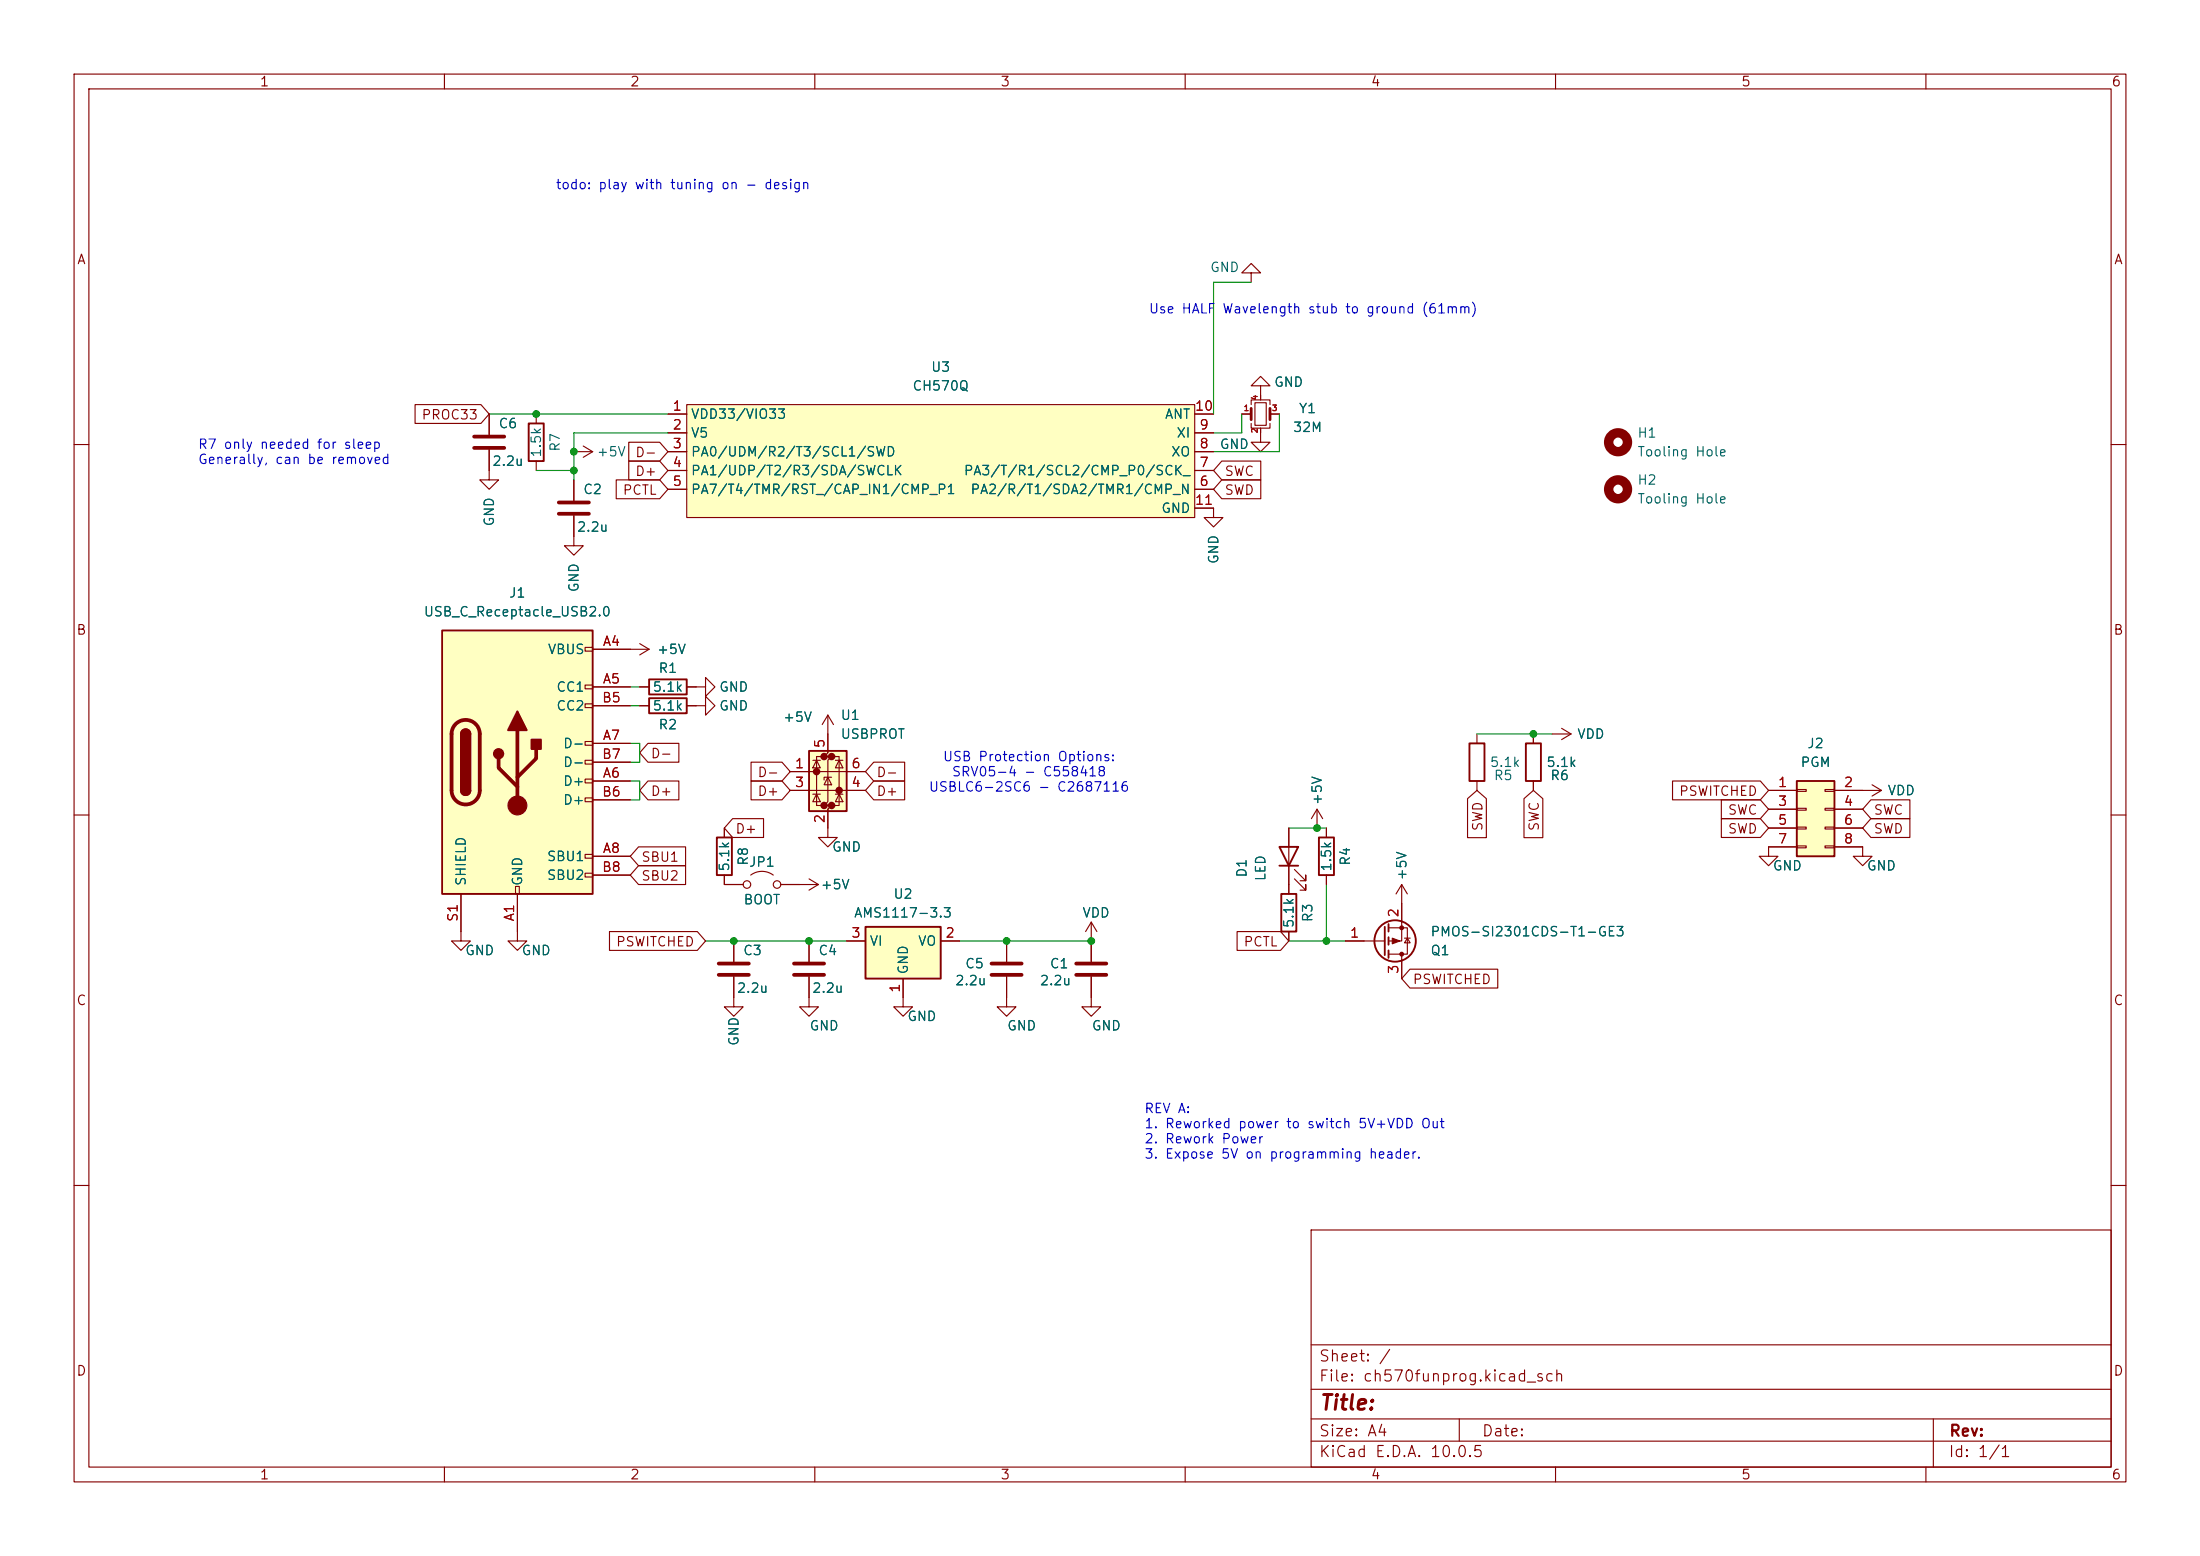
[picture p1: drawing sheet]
<svg xmlns="http://www.w3.org/2000/svg" width="297mm" height="210mm" viewBox="0 0 297 210" stroke-linecap="round" stroke-linejoin="round" font-family="sans-serif">
<g fill="none" stroke="#840000" stroke-width=".15">
<path d="M10 10h277v190h-277zM12 12h273v186h-273zM60 10v2M110 10v2M160 10v2M210 10v2M260 10v2M10 60h2M285 60h2M10 110h2M285 110h2M99.1 134.6v1.3h1.2l-1.2 1.3-1.3-1.3h1.3"/>
<path d="M10 160h2M177 166h108v32h-108zM285 160h2M60 198v2M110 198v2M160 198v2M177 194.5h108M177 191.5h108M177 187.5h108M177 181.5h108M197 191.5v3M210 198v2"/>
<path d="M260 198v2M261 191.5v6.5"/>
</g>
<path d="M109.2 101.3h5.1v8.2h-5.1z" fill="#ffffc2"/>
<g fill="#840000" stroke="#840000" stroke-width=".51">
<circle cx="110.2" cy="104.1" r=".25"/>
<circle cx="111.3" cy="102.1" r=".25"/>
<circle cx="111.3" cy="108.7" r=".25"/>
<circle cx="112.3" cy="102.1" r=".25"/>
<circle cx="112.3" cy="108.7" r=".25"/>
<circle cx="113.3" cy="106.7" r=".25"/>
</g>
<g fill="none" stroke="#840000" stroke-width=".15">
<path d="M86.4 95.3h1.2M92.7 95.3h2.5v-1.3l1.3 1.3-1.3 1.2v-1.2M111.8 96.5v5.1l-.5 .5h1l-.5 .5v5.6l-.5 .5h1l-.5 .5v3.8h1.2l-1.2 1.3-1.3-1.3h1.3M111.8 96.5l-.8 1.3M111.8 96.5l.7 1.3M97.8 118.1v1.3h2.5M97.8 111.8v1.2M101.3 118.1a2.54 2.54 0 0 1 3.1 0M105.4 119.4h2.5M106.7 104.1h10.1M106.7 106.7h10.1M109.7 107.2h1"/>
<path d="M109.7 102.6h1M110.2 102.6l.5 1h-1zM110.2 107.2l.5 1h-1zM111.3 102.1h-1.1v6.6h1.1M111.8 104.9l.5 1h-1zM112.3 104.9h-1v.4M112.3 102.1h1v6.6h-1M112.8 107.2h1M112.8 102.6h1M113.3 102.6l.5 1h-1zM113.3 107.2l.5 1h-1zM99.1 127v2.8"/>
<path d="M99.1 131.8v2.8M109.2 131.8v4.1h1.3l-1.3 1.3-1.3-1.3h1.3M109.2 127v2.8M121.9 134.6v1.3h1.3l-1.3 1.3-1.3-1.3h1.3M135.9 134.6v1.3h1.3l-1.3 1.3-1.3-1.3h1.3"/>
<circle cx="100.8" cy="119.4" r=".51"/>
<circle cx="104.9" cy="119.4" r=".51"/>
</g>
<path d="M87.6 94.2h5.1v2.1h-5.1zM96.8 113h2v5.1h-2zM109.2 101.3h5.1v8.2h-5.1z" fill="none" stroke="#840000" stroke-width=".25"/>
<path d="M97 131.6h4.1M97 130h4.1M107.2 131.6h4.1M107.2 130h4.1" fill="none" stroke="#840000" stroke-width=".51"/>
<path d="M92.7 54.6h68.6v15.3h-68.6z" fill="#ffffc2"/>
<g fill="none" stroke="#840000" stroke-width=".15">
<path d="M90.2 55.9h2.5M90.2 58.4h2.5M92.7 54.6h68.6v15.3h-68.6zM161.3 55.9h2.5M161.3 58.4h2.5M170.2 58.4v1.3h1.2l-1.2 1.3-1.3-1.3h1.3M90.2 61h2.5M90.2 63.5h2.5M90.2 66h2.5M161.3 68.6h2.5v1.3h1.3l-1.3 1.2-1.2-1.2h1.2M161.3 61h2.5M161.3 63.5h2.5"/>
<path d="M161.3 66h2.5M238.8 114.3v1.3h1.2l-1.2 1.2-1.3-1.2h1.3M147.3 131.8v4.1h1.3l-1.3 1.3-1.3-1.3h1.3M147.3 124.5l-.7 1.2M147.3 124.5l.8 1.2M147.3 124.5v5.3M181.6 127h5.3M187.5 125.2h2.5v3.6h-2.5M189.2 121.9v5.1h-1.7M189.2 128.8v3.3M189.6 126.6h.8M190 126.6l.4 .7h-.8z"/>
</g>
<path d="M145.3 131.6h4.1M145.3 130h4.1" fill="none" stroke="#840000" stroke-width=".51"/>
<g fill="none" stroke="#840000" stroke-width=".25">
<path d="M186.9 125.1v3.8M187.5 124.7v1M187.5 126.5v1M187.5 128.3v1"/>
<circle cx="188.3" cy="127" r="2.79"/>
</g>
<g fill="#840000" stroke="#840000" stroke-width=".15">
<path d="M188 126.6l1 .4-1 .4z"/>
<circle cx="189.2" cy="128.8" r=".25"/>
<circle cx="189.2" cy="125.2" r=".25"/>
</g>
<path d="M242.6 105.4h5v10.2h-5z" fill="#ffffc2"/>
<path d="M178.1 113h2v5.1h-2zM198.4 100.3h2v5.1h-2zM206 100.3h2v5.1h-2zM242.6 105.4h5v10.2h-5z" fill="none" stroke="#840000" stroke-width=".25"/>
<g fill="none" stroke="#840000" stroke-width=".15">
<path d="M199.4 99.1v1.2M207 99.1v1.2M209.5 99.1h2.6M210.8 98.3l1.3 .8M212.1 99.1l-1.3 .7M107.9 119.4h2.6M109.2 118.6l1.3 .8M110.5 119.4l-1.3 .7M177.8 109.2l-.8 1.3M177.8 109.2l.8 1.3M177.8 109.2v2.6M179.1 111.8v1.2"/>
<path d="M179.1 118.1v1.3M189.2 119.4l.8 1.3M189.2 119.4l-.7 1.3M189.2 119.4v2.5M199.4 105.4v1.3M207 105.4v1.3M238.8 106.7h3.8M238.8 109.2h3.8M238.8 111.8h3.8M238.8 114.3h3.8M242.6 106.6h1.2v.2h-1.2zM242.6 109.1h1.2v.2h-1.2z"/>
<path d="M242.6 111.6h1.2v.3h-1.2zM242.6 114.2h1.2v.2h-1.2zM246.4 106.6h1.2v.2h-1.2zM246.4 109.1h1.2v.2h-1.2zM246.4 111.6h1.2v.3h-1.2zM246.4 114.2h1.2v.2h-1.2zM247.6 114.3h3.9v1.3h1.2l-1.2 1.2-1.3-1.2h1.3M247.6 106.7h6.4M247.6 109.2h3.9M247.6 111.8h3.9M252.7 105.9l1.3 .8M254 106.7l-1.3 .7"/>
</g>
<g fill="none" stroke="#840000" stroke-width="1.3">
<circle cx="218.4" cy="59.7" r="1.27"/>
<circle cx="218.4" cy="66" r="1.27"/>
</g>
<path d="M116.8 125.1h10.2v7h-10.2z" fill="#ffffc2"/>
<path d="M116.8 125.1h10.2v7h-10.2z" fill="none" stroke="#840000" stroke-width=".25"/>
<path d="M62.2 125.7v1.3h1.3l-1.3 1.3-1.2-1.3h1.2M69.8 125.7v1.3h1.3l-1.3 1.3-1.2-1.3h1.2M114.3 127h2.5M121.9 132.1v2.5M127 127h2.5M135.9 127v2.8M135.9 131.8v2.8" fill="none" stroke="#840000" stroke-width=".15"/>
<path d="M133.9 131.6h4M133.9 130h4" fill="none" stroke="#840000" stroke-width=".51"/>
<path d="M59.7 85.1h20.3v35.6h-20.3z" fill="#ffffc2"/>
<g fill="none" stroke="#840000" stroke-width=".15">
<path d="M168.9 36.8h1.3l-1.3-1.2-1.3 1.2h1.3v1.3M56 54.6h8.9l1.1 1.3-1.1 1.3h-8.9zM66 55.9v2.8M72.4 55.9v1.3M84.9 59.7h4.2l1.1 1.3-1.1 1.2h-4.2zM90.2 55.9h2.5M90.2 58.4h2.5M161.3 55.9h2.5M161.3 58.4h2.5M167.6 55.9h1.3M168.9 54.6v-.6h2.5v.6M168.9 57.2v.6h2.5v-.6"/>
<path d="M169.4 54.4h1.5v3h-1.5zM170.2 52.1h1.2l-1.2-1.3-1.3 1.3h1.3v1.9M170.2 57.8v.6M171.4 55.9h1.3M66 60.7v4.1h1.3l-1.3 1.2-1.2-1.2h1.2M72.4 62.2v1.3M77.5 69.6v4.1h1.2l-1.2 1.2-1.3-1.2h1.3M77.5 61h2.5M77.5 64.8v2.8M78.7 60.2l1.3 .8M80 61l-1.3 .7M83.2 64.8h5.9l1.1 1.2-1.1 1.3h-5.9z"/>
<path d="M84.9 62.2h4.2l1.1 1.3-1.1 1.3h-4.2zM90.2 61h2.5M90.2 63.5h2.5M90.2 66h2.5M161.3 61h2.5M161.3 63.5h2.5M161.3 66h2.5M161.3 68.6h2.5M164.9 62.2h5.3v2.6h-5.3l-1.1-1.3zM164.9 64.8h5.3v2.5h-5.3l-1.1-1.3zM79 87.4h1v.5h-1zM79 92.5h1v.5h-1z"/>
<path d="M79 95h1v.5h-1zM80 87.6h7.6M80 92.7h5.1M80 95.3h5.1M86.4 92.7h1.2M86.4 95.3h1.2M86.4 86.9l1.2 .7M87.6 87.6l-1.2 .8M92.7 92.7h2.5v-1.3l1.3 1.3-1.3 1.3v-1.3M92.7 95.3h1.3M111.8 99.1v2.5M207 99.1v1.2"/>
<path d="M69.6 119.6h.5v1.1h-.5zM79 100.1h1v.5h-1zM79 102.6h1v.5h-1zM79 105.2h1v.5h-1zM79 107.7h1v.5h-1zM79 115.3h1v.5h-1zM79 117.9h1v.5h-1zM80 105.4h5.1M80 100.3h5.1M80 115.6h5.1M80 108h5.1M80 102.9h5.1"/>
<path d="M80 118.1h5.1M86.2 114.3h6.4v2.5h-6.4l-1.1-1.2zM86.2 116.8h6.4v2.6h-6.4l-1.1-1.3zM87.5 100.3h4.1v2.6h-4.1l-1.1-1.3zM87.5 105.4h4.1v2.6h-4.1l-1.1-1.3zM97.8 111.8v1.2M97.8 118.1v1.3h2.5M98.9 110.5h4.2v2.5h-4.2l-1.1-1.2zM101.4 102.9h4.2l1.1 1.2-1.1 1.3h-4.2zM101.4 105.4h4.2l1.1 1.3-1.1 1.3h-4.2zM105.4 119.4h2.5M106.7 104.1h2.5"/>
<path d="M106.7 106.7h2.5M111.8 109.2v2.6M114.3 104.1h2.5M114.3 106.7h2.5M118 102.9h4.1v2.5h-4.1l-1.2-1.3zM118 105.4h4.1v2.6h-4.1l-1.2-1.3zM174 111.8v8.9M174.8 118.6l1.5 1.5v-.7v.7h-.8M174.8 117.3l1.5 1.6v-.8v.8h-.8M179.1 111.8v1.2M179.1 118.1v1.3M198.1 107.8l1.3-1.1 1.3 1.1v5.3h-2.6z"/>
<path d="M205.7 107.8l1.3-1.1 1.3 1.1v5.3h-2.6zM207 105.4v1.3M225.8 105.4h11.8l1.2 1.3-1.2 1.3h-11.8zM232.4 107.9h5.2l1.2 1.3-1.2 1.3h-5.2zM232.4 110.5h5.2l1.2 1.3-1.2 1.2h-5.2zM238.8 106.7h3.8M238.8 109.2h3.8M238.8 111.8h3.8M238.8 114.3h3.8M247.6 106.7h3.9M247.6 109.2h3.9M247.6 111.8h3.9"/>
<path d="M247.6 114.3h3.9M252.6 107.9h5.2v2.6h-5.2l-1.1-1.3zM252.6 110.5h5.2v2.5h-5.2l-1.1-1.2zM62.2 120.7v5M69.8 120.7v5M82.3 125.7h11.8l1.1 1.3-1.1 1.3h-11.8zM99.1 127v2.8M99.1 131.8v2.8M109.2 127v2.8M109.2 131.8v2.8M114.3 127h2.5M121.9 132.1v2.5"/>
<path d="M127 127h2.5M135.9 127v2.8M135.9 131.8v2.8M147.3 127v2.8M147.3 131.8v2.8M167 125.7h5.9l1.1 1.3-1.1 1.3h-5.9zM174 125.7v1.3M181.6 127h2.5M189.2 121.9v2.6M189.2 129.5v2.6M190.3 130.8h11.9v2.6h-11.9l-1.1-1.3z"/>
</g>
<path d="M71.4 57.2h2v5h-2zM59.7 85.1h20.3v35.6h-20.3zM62.2 99.1a.64 .64 0 0 1 .7-.7 .64 .64 0 0 1 .6 .7M87.6 91.7h5.1v2h-5.1zM62.2 106.7a.64 .64 0 0 0 .7 .6 .64 .64 0 0 0 .6-.6M172.7 114.3h2.6l-1.3 2.5zM172.7 116.8h2.6M173 120.7h2v5h-2z" fill="none" stroke="#840000" stroke-width=".25"/>
<path d="M64 58.9h4.1M64 60.5h4.1M75.4 69.3h4.1M75.4 67.8h4.1M61.5 97.7a1.9 1.9 0 0 1 2.1-.4 1.9 1.9 0 0 1 1.2 1.8v7.6a1.91 1.91 0 0 1-1.9 1.9 1.91 1.91 0 0 1-1.9-1.9v-7.6a1.9 1.9 0 0 1 .5-1.4zM69.8 98.6v10.1M67.3 102.4v1.2l2.5 2.6M72.4 101.1v1.3l-2.6 2.5" fill="none" stroke="#840000" stroke-width=".51"/>
<g fill="#840000" stroke="#840000" stroke-width=".25">
<path d="M62.2 99.1h1.3v7.6h-1.3z"/>
<path d="M62.4 98.6a.64 .64 0 0 1 .7-.1 .64 .64 0 0 1 .4 .6h-1.3z"/>
<path d="M62.2 106.7h1.3a.64 .64 0 0 1-.6 .6 .64 .64 0 0 1-.7-.6z"/>
<path d="M69.8 96l1.3 2.6h-2.5z"/>
<path d="M71.8 99.8h1.2v1.3h-1.2z"/>
<circle cx="67.3" cy="101.7" r=".63"/>
</g>
<circle cx="69.8" cy="108.7" r="1.27" fill="#840000" stroke="#840000" stroke-width=".15"/>
<path d="M168.9 55.1v1.5M171.4 55.1v1.5" fill="none" stroke="#840000" stroke-width=".38"/>
<g fill="none" stroke="#009600" stroke-width=".15">
<path d="M168.9 38.1h-5.1v17.8M66 55.9h24.2M90.2 58.4h-12.7v6.4M167.6 55.9v2.5h-3.8M172.7 55.9v5.1h-8.9M72.4 63.5h5.1M85.1 92.7h1.3M85.1 95.3h1.3M199.4 99.1h10.1M85.1 100.3h1.3v2.6h-1.3M85.1 105.4h1.3v2.6h-1.3M174 111.8h5.1"/>
<path d="M179.1 119.4v7.6M95.2 127h19.1M129.5 127h17.8M174 127h7.6"/>
</g>
<g fill="#009600" stroke="#009600" stroke-width=".14">
<circle cx="72.4" cy="55.9" r=".46"/>
<circle cx="77.5" cy="63.5" r=".46"/>
<circle cx="77.5" cy="61" r=".46"/>
<circle cx="179.1" cy="127" r=".46"/>
<circle cx="147.3" cy="127" r=".46"/>
<circle cx="109.2" cy="127" r=".46"/>
<circle cx="99.1" cy="127" r=".46"/>
<circle cx="135.9" cy="127" r=".46"/>
<circle cx="177.8" cy="111.8" r=".46"/>
<circle cx="207" cy="99.1" r=".46"/>
</g>
<text font-size="2" fill="#840000" x="178" y="190.8">Title:</text>
<g font-size="1.5" fill="#840000">
<text x="178" y="184.1">Sheet: /</text>
<text x="178" y="186.8">File: ch570funprog.kicad_sch</text>
<text x="178" y="197">KiCad E.D.A. 10.0.5</text>
<text x="178" y="194.2">Size: A4</text>
<text x="200" y="194.2">Date:</text>
<text x="263" y="197">Id: 1/1</text>
<text x="263" y="194.2">Rev:</text>
</g>
<g font-size="1.3" fill="#840000">
<text x="35" y="12">1</text>
<text x="85" y="12">2</text>
<text x="135" y="12">3</text>
<text x="185" y="12">4</text>
<text x="235" y="12">5</text>
<text x="285" y="12">6</text>
<text x="10.3" y="36">A</text>
<text x="285.3" y="36">A</text>
<text x="56.8" y="56.9">PROC33</text>
<text x="85.7" y="62">D-</text>
<text x="85.7" y="64.6">D+</text>
<text x="165.2" y="64.6">SWC</text>
<text x="84" y="67.1">PCTL</text>
<text x="165.2" y="67.1">SWD</text>
<text x="10.2" y="86">B</text>
<text x="285.2" y="86">B</text>
<text x="87.8" y="102.7">D-</text>
<text x="87.8" y="107.7">D+</text>
<text x="102.2" y="105.2">D-</text>
<text x="102.2" y="107.7">D+</text>
<text x="118.2" y="105.2">D-</text>
<text x="118.2" y="107.7">D+</text>
<text x="226.6" y="107.7">PSWITCHED</text>
<text x="99.2" y="112.8">D+</text>
<text x="200.4" y="112.3" transform="rotate(-90 200.4 112.3)">SWD</text>
<text x="208.1" y="112.3" transform="rotate(-90 208.1 112.3)">SWC</text>
<text x="233.2" y="110.3">SWC</text>
<text x="233.2" y="112.8">SWD</text>
<text x="252.9" y="110.3">SWC</text>
<text x="252.9" y="112.8">SWD</text>
<text x="86.5" y="116.6">SBU1</text>
<text x="86.5" y="119.2">SBU2</text>
<text x="83.1" y="128.1">PSWITCHED</text>
<text x="167.8" y="128.1">PCTL</text>
<text x="10.2" y="136">C</text>
<text x="190.6" y="133.1">PSWITCHED</text>
<text x="285.2" y="136">C</text>
<text x="10.2" y="186">D</text>
<text x="285.2" y="186">D</text>
<text x="35" y="200">1</text>
<text x="85" y="200">2</text>
<text x="135" y="200">3</text>
<text x="185" y="200">4</text>
<text x="235" y="200">5</text>
<text x="285" y="200">6</text>
</g>
<g font-size="1.3" fill="#0000c2">
<text x="74.9" y="25.9">todo: play with tuning on - design</text>
<text x="155" y="42.6">Use HALF</text>
<text x="164.9" y="42.6">Wavelength stub to ground (61mm)</text>
<text x="26.6" y="60.9">R7 only needed for sleep</text>
<text x="26.6" y="62.9">Generally, can be removed</text>
<text x="125.3" y="107.2">USBLC6-2SC6 - C2687116</text>
<text x="127.2" y="103.1">USB Protection Options:</text>
<text x="128.4" y="105.1">SRV05-4 - C558418</text>
<text x="154.4" y="150.6">REV A:</text>
<text x="154.4" y="152.6">1. Reworked power to switch 5V+VDD Out</text>
<text x="154.4" y="154.6">2. Rework Power</text>
<text x="154.4" y="156.7">3. Expose 5V on programming header.</text>
</g>
<g font-size="1.3" fill="#006464">
<text x="163.3" y="37">GND</text>
<text x="123.1" y="53">CH570Q</text>
<text x="125.6" y="50.5">U3</text>
<text x="171.9" y="52.5">GND</text>
<text x="67.2" y="58.1">C6</text>
<text x="93.2" y="56.8">VDD33/VIO33</text>
<text x="93.2" y="59.4">V5</text>
<text x="157.2" y="56.8">ANT</text>
<text x="158.7" y="59.4">XI</text>
<text x="174.5" y="58.6">32M</text>
<text x="175.3" y="56.1">Y1</text>
<text x="221" y="59.4">H1</text>
<text x="66.4" y="63.2">2.2u</text>
<text x="73.4" y="61.8" transform="rotate(-90 73.4 61.8)">1.5k</text>
<text x="75.9" y="61.1" transform="rotate(-90 75.9 61.1)">R7</text>
<text x="80.5" y="61.9">+5V</text>
<text x="93.2" y="61.9">PA0/UDM/R2/T3/SCL1/SWD</text>
<text x="93.2" y="64.5">PA1/UDP/T2/R3/SDA/SWCLK</text>
<text x="130" y="64.5">PA3/T/R1/SCL2/CMP_P0/SCK_</text>
<text x="158" y="61.9">XO</text>
<text x="164.6" y="60.9">GND</text>
<text x="221" y="65.7">H2</text>
<text x="221" y="61.9">Tooling Hole</text>
<text x="67" y="71.1" transform="rotate(-90 67 71.1)">GND</text>
<text x="78.6" y="67">C2</text>
<text x="93.2" y="67">PA7/T4/TMR/RST_/CAP_IN1/CMP_P1</text>
<text x="130.9" y="67">PA2/R/T1/SDA2/TMR1/CMP_N</text>
<text x="156.7" y="69.5">GND</text>
<text x="221" y="68.3">Tooling Hole</text>
<text x="77.8" y="72.1">2.2u</text>
<text x="164.8" y="76.2" transform="rotate(-90 164.8 76.2)">GND</text>
<text x="57.1" y="83.5">USB_C_Receptacle_USB2.0</text>
<text x="68.6" y="81">J1</text>
<text x="78.4" y="80" transform="rotate(-90 78.4 80)">GND</text>
<text x="73.9" y="88.6">VBUS</text>
<text x="88.6" y="88.6">+5V</text>
<text x="75" y="93.7">CC1</text>
<text x="88" y="93.7">5.1k</text>
<text x="88.8" y="91.1">R1</text>
<text x="97" y="93.7">GND</text>
<text x="75" y="96.2">CC2</text>
<text x="75.9" y="101.3">D-</text>
<text x="88" y="96.2">5.1k</text>
<text x="88.8" y="98.8">R2</text>
<text x="97" y="96.2">GND</text>
<text x="105.6" y="97.7">+5V</text>
<text x="113.4" y="97.5">U1</text>
<text x="113.4" y="100">USBPROT</text>
<text x="212.8" y="100">VDD</text>
<text x="243.9" y="101.3">J2</text>
<text x="75.9" y="106.4">D+</text>
<text x="75.9" y="103.8">D-</text>
<text x="201" y="103.8">5.1k</text>
<text x="201.6" y="105.6">R5</text>
<text x="208.7" y="103.8">5.1k</text>
<text x="209.2" y="105.6">R6</text>
<text x="243" y="103.8">PGM</text>
<text x="254.7" y="107.6">VDD</text>
<text x="75.9" y="108.9">D+</text>
<text x="178.8" y="108.8" transform="rotate(-90 178.8 108.8)">+5V</text>
<text x="63.2" y="119.7" transform="rotate(-90 63.2 119.7)">SHIELD</text>
<text x="70.8" y="119.7" transform="rotate(-90 70.8 119.7)">GND</text>
<text x="73.7" y="116.5">SBU1</text>
<text x="73.7" y="119.1">SBU2</text>
<text x="98.8" y="117.7" transform="rotate(-90 98.8 117.7)">5.1k</text>
<text x="101" y="117.3">JP1</text>
<text x="101.3" y="116.9" transform="rotate(-90 101.3 116.9)">R8</text>
<text x="112.2" y="115.3">GND</text>
<text x="168.6" y="118.5" transform="rotate(-90 168.6 118.5)">D1</text>
<text x="171.1" y="119" transform="rotate(-90 171.1 119)">LED</text>
<text x="180" y="117.7" transform="rotate(-90 180 117.7)">1.5k</text>
<text x="182.6" y="116.9" transform="rotate(-90 182.6 116.9)">R4</text>
<text x="190.2" y="118.9" transform="rotate(-90 190.2 118.9)">+5V</text>
<text x="239.2" y="117.8">GND</text>
<text x="251.9" y="117.8">GND</text>
<text x="100.3" y="122.4">BOOT</text>
<text x="110.7" y="120.3">+5V</text>
<text x="115.2" y="124.2">AMS1117-3.3</text>
<text x="120.5" y="121.6">U2</text>
<text x="146" y="124.2">VDD</text>
<text x="175" y="125.3" transform="rotate(-90 175 125.3)">5.1k</text>
<text x="177.5" y="124.6" transform="rotate(-90 177.5 124.6)">R3</text>
<text x="62.7" y="129.2">GND</text>
<text x="70.3" y="129.2">GND</text>
<text x="100.2" y="129.2">C3</text>
<text x="110.4" y="129.2">C4</text>
<text x="117.3" y="128">VI</text>
<text x="122.9" y="131.6" transform="rotate(-90 122.9 131.6)">GND</text>
<text x="123.8" y="128">VO</text>
<text x="130.2" y="131">C5</text>
<text x="141.6" y="131">C1</text>
<text x="193" y="129.2">Q1</text>
<text x="193" y="126.7">PMOS-SI2301CDS-T1-GE3</text>
<text x="99.4" y="134.3">2.2u</text>
<text x="109.5" y="134.3">2.2u</text>
<text x="128.9" y="133.3">2.2u</text>
<text x="140.3" y="133.3">2.2u</text>
<text x="100" y="141.3" transform="rotate(-90 100 141.3)">GND</text>
<text x="109.2" y="139.4">GND</text>
<text x="122.4" y="138.1">GND</text>
<text x="135.9" y="139.4">GND</text>
<text x="147.3" y="139.4">GND</text>
</g>
<g font-size="1.3" fill="#a90000">
<text x="90.7" y="55.7">1</text>
<text x="90.7" y="58.3">2</text>
<text x="161.2" y="55.7">10</text>
<text x="161.8" y="58.3">9</text>
<text x="90.7" y="60.8">3</text>
<text x="90.7" y="63.4">4</text>
<text x="90.7" y="65.9">5</text>
<text x="161.8" y="65.9">6</text>
<text x="161.8" y="63.4">7</text>
<text x="161.8" y="60.8">8</text>
<text x="161.2" y="68.4">11</text>
<text x="81.3" y="87.5">A4</text>
<text x="81.2" y="95.1">B5</text>
<text x="81.3" y="92.6">A5</text>
<text x="81.3" y="100.2">A7</text>
<text x="111.6" y="101.1" transform="rotate(-90 111.6 101.1)">5</text>
<text x="81.2" y="107.8">B6</text>
<text x="81.2" y="102.7">B7</text>
<text x="81.3" y="105.3">A6</text>
<text x="107.2" y="104">1</text>
<text x="107.2" y="106.5">3</text>
<text x="114.8" y="106.5">4</text>
<text x="114.8" y="104">6</text>
<text x="239.9" y="106.5">1</text>
<text x="248.8" y="106.5">2</text>
<text x="111.6" y="111.2" transform="rotate(-90 111.6 111.2)">2</text>
<text x="239.9" y="109.1">3</text>
<text x="239.9" y="111.6">5</text>
<text x="248.8" y="109.1">4</text>
<text x="248.8" y="111.6">6</text>
<text x="81.2" y="118">B8</text>
<text x="81.3" y="115.4">A8</text>
<text x="239.9" y="114.2">7</text>
<text x="248.8" y="114.2">8</text>
<text x="62.1" y="124.5" transform="rotate(-90 62.1 124.5)">S1</text>
<text x="69.7" y="124.5" transform="rotate(-90 69.7 124.5)">A1</text>
<text x="189.1" y="123.9" transform="rotate(-90 189.1 123.9)">2</text>
<text x="114.8" y="126.9">3</text>
<text x="127.5" y="126.9">2</text>
<text x="182.1" y="126.9">1</text>
<text x="189.1" y="131.5" transform="rotate(-90 189.1 131.5)">3</text>
<text x="121.8" y="134.1" transform="rotate(-90 121.8 134.1)">1</text>
</g>
<g font-size=".8" fill="#a90000">
<text x="167.8" y="55.7">1</text>
<text x="170" y="58.5" transform="rotate(-90 170 58.5)">2</text>
<text x="170" y="54.1" transform="rotate(-90 170 54.1)">4</text>
<text x="171.6" y="55.7">3</text>
</g>
</svg>
